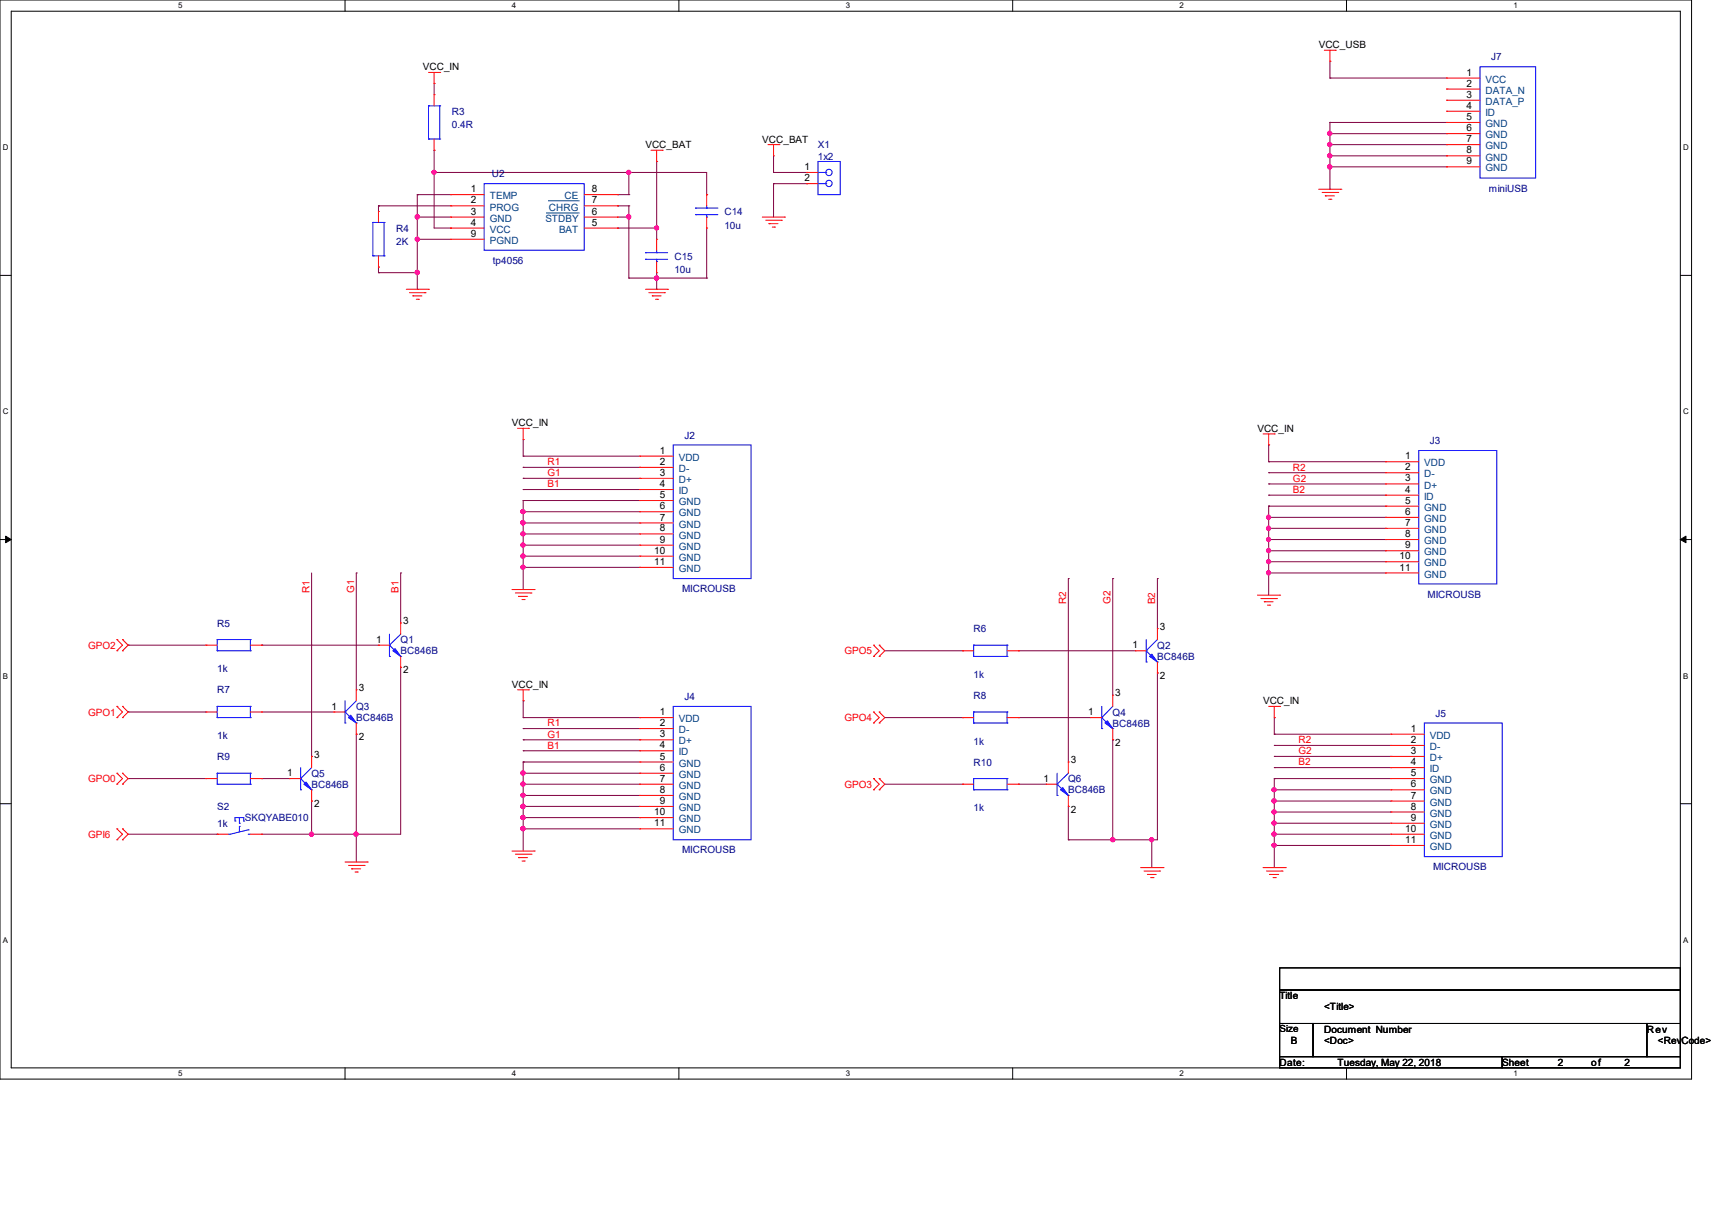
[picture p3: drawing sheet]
<svg xmlns="http://www.w3.org/2000/svg" width="297mm" height="210mm" viewBox="0 0 297 210" stroke-linecap="round" stroke-linejoin="round" font-family="sans-serif">
<path d="M0 0h293.5v187.3h-293.5zM1.9 1.9h289.6v183.4h-289.6z" fill="none" stroke="#000" stroke-width=".17"/>
<g fill="#fff">
<path d="M30.9 .2h.8v1.5h-.8z"/>
<path d="M30.9 185.5h.8v1.6h-.8z"/>
</g>
<path d="M59.9 0v1.9M59.9 185.3v2" fill="none" stroke="#000" stroke-width=".17"/>
<g fill="#fff">
<path d="M88.8 .2h.8v1.5h-.8z"/>
<path d="M88.8 185.5h.8v1.6h-.8z"/>
</g>
<path d="M117.8 0v1.9M117.8 185.3v2" fill="none" stroke="#000" stroke-width=".17"/>
<g fill="#fff">
<path d="M146.7 .2h.8v1.5h-.8z"/>
<path d="M146.7 185.5h.8v1.6h-.8z"/>
</g>
<path d="M175.7 0v1.9M175.7 185.3v2" fill="none" stroke="#000" stroke-width=".17"/>
<g fill="#fff">
<path d="M204.6 .2h.8v1.5h-.8z"/>
<path d="M204.6 185.5h.8v1.6h-.8z"/>
</g>
<path d="M233.6 0v1.9M233.6 185.3v2" fill="none" stroke="#000" stroke-width=".17"/>
<g fill="#fff">
<path d="M262.6 .2h.7v1.5h-.7z"/>
<path d="M262.6 185.5h.7v1.6h-.7z"/>
<path d="M.5 24.8h1v1.6h-1z"/>
<path d="M292 24.8h1v1.6h-1z"/>
<path d="M.5 70.7h1v1.5h-1z"/>
<path d="M292 70.7h1v1.5h-1z"/>
</g>
<path d="M0 47.8h1.9M291.5 47.8h2" fill="none" stroke="#000" stroke-width=".17"/>
<g fill="#fff">
<path d="M.5 116.5h.9v1.6h-.9z"/>
<path d="M292 116.5h.9v1.6h-.9z"/>
</g>
<path d="M0 93.6h1.9M291.5 93.6h2" fill="none" stroke="#000" stroke-width=".17"/>
<path d="M1 93l.9 .6-.9 .6zM291.5 93.6l1-.6v1.2z" fill="#000" stroke="#000" stroke-width=".17"/>
<g fill="#fff">
<path d="M.5 162.4h.9v1.5h-.9z"/>
<path d="M292 162.4h.9v1.5h-.9z"/>
</g>
<path d="M0 139.5h1.9M291.5 139.5h2M222 168h69.5v3.8h-69.5zM222 171.8h69.5v5.8h-69.5zM222 177.6h5.8v5.8h-5.8zM227.8 177.6h57.9v5.8h-57.9zM285.7 177.6h5.8v5.8h-5.8zM222 183.4h38.6v1.9h-38.6zM260.6 183.4h30.9v1.9h-30.9z" fill="none" stroke="#000" stroke-width=".17"/>
<g fill="none" stroke="#800040" stroke-width=".17">
<path d="M75.3 14.5h.1M75.3 14.5v1.9M230.7 13.5h.1M230.7 10.6h.1M230.7 10.6v2.9M230.7 13.5h20.3M65.7 35.7h.1M65.7 35.7h12.5M65.7 35.7v1M72.4 37.7h.1M72.4 33.8h.1M72.4 33.8v16.4"/>
<path d="M72.4 37.7h5.8M72.4 33.8h5.8M75.3 26.1h.1M75.3 29.9h.1M75.3 26.1v13.5h2.9M75.3 29.9h47.3v3.9M78.2 39.6h.1M107.1 39.6h.1M107.1 35.7h.1M107.1 33.8h.1M107.1 39.6h6.8M107.1 37.7h2"/>
<path d="M107.1 33.8h2M107.1 35.7h2M109.1 33.8h.1M109.1 37.7h.1M109.1 35.7h.1M109.1 29.9h.1M109.1 29.9v3.9M109.1 35.7v12.6M113.9 28h.1M113.9 39.6h.1M113.9 28v13.5M122.6 33.8h.1"/>
<path d="M122.6 39.6v8.7M134.2 29.9h.1M134.2 31.9h.1M134.2 29.9h5.8M134.2 27.1v2.8M134.2 31.9v5.8M134.2 31.9h5.8M140 29.9h.1M140 31.9h.1M230.7 21.3h.1M230.7 32.9h.1M230.7 29h.1"/>
<path d="M230.7 25.1h.1M230.7 23.2h.1M230.7 27.1h.1M230.7 21.3v11.6M230.7 21.3h20.3M230.7 29h20.3M230.7 25.1h20.3M230.7 23.2h20.3M230.7 27.1h20.3M65.7 47.3h.1M65.7 46.4h.1M65.7 46.4v.9"/>
<path d="M65.7 47.3h6.7M72.4 41.5h.1M72.4 50.2h.1M72.4 47.3h.1M72.4 41.5h5.8M109.1 48.3h.1M109.1 48.3h13.5M113.9 48.3h.1M113.9 50.2h.1M113.9 47.3v2.9M122.6 48.3h.1M90.8 79.2h.1"/>
<path d="M90.8 76.3h.1M90.8 76.3v2.9M90.8 79.2h20.2M220.1 77.2h.1M220.1 77.2v2.9M54.1 99.4v31.9M61.8 99.4h.1M61.8 99.4v20.3M69.5 99.4h.1M69.5 99.4v8.7M90.8 86.9h.1M90.8 98.5h.1"/>
<path d="M90.8 94.6h.1M90.8 90.8h.1M90.8 88.8h.1M90.8 96.5h.1M90.8 92.7h.1M90.8 81.1h.1M90.8 83h.1M90.8 85h.1M90.8 86.9v15.4M90.8 86.9h20.2M90.8 98.5h20.2M90.8 94.6h20.2"/>
<path d="M90.8 90.8h20.2M90.8 88.8h20.2M90.8 96.5h20.2M90.8 92.7h20.2M90.8 81.1h20.2M90.8 83h20.2M90.8 85h20.2M220.1 87.8h.1M220.1 99.4h.1M220.1 95.6h.1M220.1 91.7h.1M220.1 89.8h.1"/>
<path d="M220.1 97.5h.1M220.1 93.6h.1M220.1 80.1h.1M220.1 85.9h.1M220.1 82h.1M220.1 84h.1M220.1 87.8v15.5M220.1 87.8h20.3M220.1 99.4h20.3M220.1 95.6h20.3M220.1 91.7h20.3M220.1 89.8h20.3"/>
<path d="M220.1 97.5h20.3M220.1 93.6h20.3M220.1 80.1h20.3M220.1 85.9h20.3M220.1 82h20.3M220.1 84h20.3M22.2 112h.1M22.2 112h13.5M45.4 112h.1M45.4 112h20.3M69.5 115.8h.1M69.5 115.8v29h-24.1"/>
<path d="M153.5 112.9h13.5M167 112.9h.1M176.7 112.9h.1M176.7 112.9h20.2M185.3 100.4h.1M185.3 100.4v31.8M193 100.4h.1M193 100.4v20.2M200.8 116.8h.1M200.8 100.4h.1M200.8 100.4v8.7M200.8 116.8v29h-15.5"/>
<path d="M22.2 135.1h.1M22.2 123.6h.1M22.2 135.1h13.5M22.2 123.6h13.5M45.4 123.6h.1M45.4 135.1h.1M45.4 135.1h4.8M45.4 123.6h12.5M54.1 139h.1M54.1 131.3h.1M54.1 139v5.8M61.8 127.4h.1"/>
<path d="M61.8 127.4v22.2M90.8 132.2h.1M90.8 140h.1M90.8 136.1h.1M90.8 134.2h.1M90.8 138h.1M90.8 124.5h.1M90.8 121.6h.1M90.8 126.4h.1M90.8 128.4h.1M90.8 130.3h.1M90.8 121.6v2.9"/>
<path d="M90.8 132.2v15.5M90.8 132.2h20.2M90.8 140h20.2M90.8 136.1h20.2M90.8 134.2h20.2M90.8 138h20.2M90.8 124.5h20.2M90.8 126.4h20.2M90.8 128.4h20.2M90.8 130.3h20.2M153.5 136.1h13.5M153.5 124.5h13.5"/>
<path d="M167 136.1h.1M167 124.5h.1M176.7 124.5h.1M176.7 136.1h.1M176.7 136.1h4.8M176.7 124.5h12.5M185.3 140h.1M185.3 140v5.8M193 128.4h.1M193 128.4v17.4M221.1 135.1h.1M221.1 139h.1"/>
<path d="M221.1 137.1h.1M221.1 127.4h.1M221.1 124.5h.1M221.1 133.2h.1M221.1 129.4h.1M221.1 131.3h.1M221.1 124.5v2.9M221.1 135.1v15.5M221.1 135.1h20.2M221.1 139h20.2M221.1 137.1h20.2M221.1 127.4h20.2"/>
<path d="M221.1 133.2h20.2M221.1 129.4h20.2M221.1 131.3h20.2M22.2 144.8h15.5M37.7 144.8h.1M54.1 144.8h.1M61.8 144.8h.1M90.8 143.8h.1M90.8 141.9h.1M90.8 143.8h20.2M90.8 141.9h20.2M185.3 145.8h.1"/>
<path d="M193 145.8h.1M199.8 145.8h.1M199.8 145.8v4.8M221.1 146.7h.1M221.1 142.9h.1M221.1 144.8h.1M221.1 140.9h.1M221.1 146.7h20.2M221.1 142.9h20.2M221.1 144.8h20.2M221.1 140.9h20.2"/>
</g>
<g fill="#f0f" stroke="#f0f" stroke-width=".17">
<circle cx="72.4" cy="37.6" r=".38"/>
<circle cx="113.9" cy="39.6" r=".36"/>
<circle cx="90.7" cy="88.8" r=".37"/>
<circle cx="90.7" cy="96.5" r=".38"/>
<circle cx="90.7" cy="94.6" r=".37"/>
<circle cx="90.7" cy="90.7" r=".38"/>
<circle cx="90.7" cy="98.4" r=".37"/>
<circle cx="90.7" cy="92.6" r=".37"/>
<circle cx="220.1" cy="99.4" r=".36"/>
<circle cx="220.1" cy="91.7" r=".37"/>
<circle cx="220.1" cy="89.8" r=".36"/>
<circle cx="220.1" cy="97.5" r=".36"/>
<circle cx="220.1" cy="95.5" r=".37"/>
<circle cx="220.1" cy="93.6" r=".36"/>
<circle cx="230.7" cy="23.2" r=".38"/>
<circle cx="230.7" cy="27" r=".37"/>
<circle cx="230.7" cy="25.1" r=".37"/>
<circle cx="230.7" cy="29" r=".38"/>
<circle cx="221" cy="146.7" r=".37"/>
<circle cx="221" cy="142.9" r=".37"/>
<circle cx="221" cy="139" r=".38"/>
<circle cx="221" cy="137.1" r=".37"/>
<circle cx="221" cy="144.8" r=".38"/>
<circle cx="221" cy="140.9" r=".37"/>
<circle cx="90.7" cy="138" r=".37"/>
<circle cx="90.7" cy="136.1" r=".37"/>
<circle cx="90.7" cy="134.2" r=".38"/>
<circle cx="90.7" cy="143.8" r=".38"/>
<circle cx="90.7" cy="141.9" r=".37"/>
<circle cx="90.7" cy="140" r=".38"/>
<circle cx="61.8" cy="144.8" r=".38"/>
<circle cx="54" cy="144.8" r=".37"/>
<circle cx="193" cy="145.7" r=".37"/>
<circle cx="199.8" cy="145.7" r=".36"/>
<circle cx="75.3" cy="29.9" r=".36"/>
<circle cx="109.1" cy="37.6" r=".37"/>
<circle cx="113.9" cy="48.3" r=".37"/>
<circle cx="109.1" cy="29.9" r=".36"/>
<circle cx="72.4" cy="47.3" r=".38"/>
<circle cx="72.4" cy="41.5" r=".37"/>
</g>
<g fill="none" stroke="#f00" stroke-width=".17">
<path d="M74.3 12.6h2M75.3 14.5h.1M75.3 16.4h.1M75.3 12.6v1.9M75.3 16.4v2M76.3 12.6h.1M229.7 8.7h1.9M230.7 10.6h.1M230.7 8.7v1.9M231.6 8.7h.1M251 13.5h.1M251 15.5h.1"/>
<path d="M251 17.4h.1M251 19.3h.1M251 13.5h5.8M251 15.5h5.8M251 17.4h5.8M251 19.3h5.8M65.7 36.7h.1M65.7 36.7v1.9M75.3 26.1h.1M75.3 24.1v2M78.2 33.8h.1M78.2 35.7h.1"/>
<path d="M78.2 37.7h.1M78.2 39.6h.1M78.2 37.7h5.8M78.2 33.8h5.8M78.2 35.7h5.8M78.2 39.6h5.8M101.3 37.7h5.8M101.3 33.8h5.8M101.3 35.7h5.8M101.3 39.6h5.8M107.1 39.6h.1M107.1 37.7h.1"/>
<path d="M107.1 35.7h.1M107.1 33.8h.1M112.9 26.1h2M113.9 28h.1M113.9 26.1v1.9M114.9 26.1h.1M122.6 39.6h.1M122.6 33.8h.1M122.6 33.8v1.9M122.6 37.7v1.9M132.2 37.7h3.9M132.8 38.2h2.8"/>
<path d="M133.2 25.1h1.9M133.4 38.8h.1M133.4 38.8h1.6M134 39.4h.4M134.2 27.1h.1M134.2 25.1v2M134.4 39.4h.1M135.1 25.1h.1M135.6 38.2h.1M136.1 37.7h.1M140 29.9h.1M140 31.9h.1"/>
<path d="M140 29.9h1.9M140 31.9h1.9M228.8 32.9h3.8M229.4 33.4h2.7M229.9 34h.1M229.9 34h1.6M230.5 34.6h.4M230.9 34.6h.1M232.1 33.4h.1M232.6 32.9h.1M251 21.3h.1M251 23.2h.1"/>
<path d="M251 25.1h.1M251 27.1h.1M251 29h.1M251 25.1h5.8M251 21.3h5.8M251 23.2h5.8M251 27.1h5.8M251 29h5.8M65.7 46.4h.1M65.7 44.4v2M70.5 50.2h3.8M71 50.8h2.7"/>
<path d="M71.6 51.4h.1M71.6 51.4h1.6M72.2 51.9h.4M72.6 51.9h.1M73.7 50.8h.1M74.3 50.2h.1M78.2 41.5h.1M78.2 41.5h5.8M112 50.2h3.8M112.6 50.8h2.7M113.2 51.4h.1M113.2 51.4h1.5"/>
<path d="M113.7 51.9h.4M113.9 47.3h.1M113.9 41.5h.1M113.9 41.5v1.9M113.9 45.4v1.9M114.1 51.9h.1M115.3 50.8h.1M115.8 50.2h.1M89.8 74.3h1.9M90.8 76.3h.1M90.8 74.3v2M91.7 74.3h.1"/>
<path d="M111 79.2h.1M111 79.2h5.8M219.1 75.3h2M220.1 77.2h.1M220.1 75.3v1.9M221.1 75.3h.1M111 81.1h.1M111 83h.1M111 85h.1M111 86.9h.1M111 88.8h.1M111 90.8h.1"/>
<path d="M111 92.7h.1M111 94.6h.1M111 96.5h.1M111 98.5h.1M111 81.1h5.8M111 83h5.8M111 85h5.8M111 86.9h5.8M111 88.8h5.8M111 90.8h5.8M111 92.7h5.8M111 94.6h5.8"/>
<path d="M111 96.5h5.8M111 98.5h5.8M240.4 80.1h.1M240.4 82h.1M240.4 84h.1M240.4 85.9h.1M240.4 87.8h.1M240.4 89.8h.1M240.4 91.7h.1M240.4 93.6h.1M240.4 95.6h.1M240.4 97.5h.1"/>
<path d="M240.4 99.4h.1M240.4 80.1h5.7M240.4 82h5.7M240.4 84h5.7M240.4 85.9h5.7M240.4 87.8h5.7M240.4 89.8h5.7M240.4 91.7h5.7M240.4 93.6h5.7M240.4 95.6h5.7M240.4 97.5h5.7M240.4 99.4h5.7"/>
<path d="M20.3 112.9h.1M20.3 111h.1M20.3 111l1 1-1 .9M21.3 111h.1M21.3 112.9h.1M21.3 111l.9 1-.9 .9M35.7 112h.1M35.7 112h2M43.4 112h2M45.4 112h.1M61.8 119.7h.1M61.8 119.7v1.9"/>
<path d="M65.7 112h.1M65.7 112h1.9M69.5 108.1h.1M69.5 115.8h.1M69.5 108.1v2M69.5 113.9v1.9M88.8 102.3h3.9M89.4 102.9h2.7M89.8 119.7h1.9M90 103.5h.1M90 103.5h1.5M90.6 104.1h.3"/>
<path d="M90.8 119.7v1.9M90.9 104.1h.1M91.7 119.7h.1M92.1 102.9h.1M92.7 102.3h.1M151.6 113.9h.1M151.6 112h.1M151.6 112l.9 .9-.9 1M152.5 112h.1M152.5 113.9h.1M152.5 112l1 .9-1 1M167 112.9h.1"/>
<path d="M167 112.9h1.9M174.7 112.9h2M176.7 112.9h.1M196.9 112.9h.1M196.9 112.9h1.9M200.8 109.1h.1M200.8 116.8h.1M200.8 109.1v1.9M200.8 114.9v1.9M218.1 103.3h3.9M218.7 103.9h2.7M219.3 104.4h.1"/>
<path d="M219.3 104.4h1.6M219.9 105h.4M220.3 105h.1M221.4 103.9h.1M222 103.3h.1M20.3 136.1h.1M20.3 134.2h.1M20.3 124.5h.1M20.3 122.6h.1M20.3 134.2l1 .9-1 1M20.3 122.6l1 1-1 .9M21.3 134.2h.1"/>
<path d="M21.3 136.1h.1M21.3 122.6h.1M21.3 124.5h.1M21.3 134.2l.9 .9-.9 1M21.3 122.6l.9 1-.9 .9M35.7 135.1h.1M35.7 123.6h.1M35.7 135.1h2M35.7 123.6h2M43.4 135.1h2M43.4 123.6h2M45.4 135.1h.1"/>
<path d="M45.4 123.6h.1M50.2 135.1h.1M50.2 135.1h2M54.1 131.3h.1M54.1 139h.1M54.1 131.3v1.9M54.1 137.1v1.9M57.9 123.6h.1M57.9 123.6h2M61.8 127.4h.1M61.8 125.5v1.9M90.8 121.6h.1"/>
<path d="M111 124.5h.1M111 126.4h.1M111 128.4h.1M111 130.3h.1M111 132.2h.1M111 134.2h.1M111 136.1h.1M111 138h.1M111 140h.1M111 124.5h5.8M111 136.1h5.8M111 126.4h5.8"/>
<path d="M111 128.4h5.8M111 130.3h5.8M111 132.2h5.8M111 134.2h5.8M111 138h5.8M111 140h5.8M151.6 137.1h.1M151.6 135.1h.1M151.6 125.5h.1M151.6 123.6h.1M151.6 135.1l.9 1-.9 1M151.6 123.6l.9 .9-.9 1"/>
<path d="M152.5 135.1h.1M152.5 137.1h.1M152.5 123.6h.1M152.5 125.5h.1M152.5 135.1l1 1-1 1M152.5 123.6l1 .9-1 1M167 124.5h.1M167 136.1h.1M167 124.5h1.9M167 136.1h1.9M174.7 124.5h2M174.7 136.1h2"/>
<path d="M176.7 124.5h.1M176.7 136.1h.1M181.5 136.1h.1M181.5 136.1h1.9M185.3 132.2h.1M185.3 140h.1M185.3 132.2v2M185.3 138v2M189.2 124.5h.1M189.2 124.5h1.9M193 120.6h.1M193 128.4h.1"/>
<path d="M193 120.6v2M193 126.4v2M220.1 122.6h1.9M221.1 124.5h.1M221.1 122.6v1.9M222 122.6h.1M241.3 127.4h.1M241.3 129.4h.1M241.3 131.3h.1M241.3 133.2h.1M241.3 135.1h.1M241.3 137.1h.1"/>
<path d="M241.3 139h.1M241.3 135.1h5.8M241.3 127.4h5.8M241.3 129.4h5.8M241.3 131.3h5.8M241.3 133.2h5.8M241.3 137.1h5.8M241.3 139h5.8M20.3 145.8h.1M20.3 143.8h.1M20.3 143.8l1 1-1 1M21.3 143.8h.1"/>
<path d="M21.3 145.8h.1M21.3 143.8l.9 1-.9 1M37.7 144.8h.1M37.7 144.8h1.9M43.4 144.8h2M45.4 144.8h.1M59.9 149.6h3.8M60.5 150.2h2.7M61 150.8h.1M61 150.8h1.6M61.6 151.3h.4M62 151.3h.1"/>
<path d="M63.2 150.2h.1M63.7 149.6h.1M88.8 147.7h3.9M89.4 148.3h2.7M90 148.8h.1M90 148.8h1.5M90.6 149.4h.3M90.9 149.4h.1M92.1 148.3h.1M92.7 147.7h.1M111 141.9h.1M111 143.8h.1"/>
<path d="M111 141.9h5.8M111 143.8h5.8M197.9 150.6h3.9M198.5 151.2h2.7M199.1 151.8h.1M199.1 151.8h1.5M199.6 152.3h.4M200 152.3h.1M201.2 151.2h.1M201.8 150.6h.1M219.1 150.6h3.9M219.7 151.2h2.7"/>
<path d="M220.3 151.8h.1M220.3 151.8h1.5M220.9 152.3h.3M221.2 152.3h.1M222.4 151.2h.1M223 150.6h.1M241.3 140.9h.1M241.3 142.9h.1M241.3 144.8h.1M241.3 146.7h.1M241.3 144.8h5.8M241.3 140.9h5.8"/>
<path d="M241.3 142.9h5.8M241.3 146.7h5.8"/>
</g>
<g fill="none" stroke="#00f" stroke-width=".17">
<path d="M74.3 18.4h.1M74.3 18.4v5.7M74.3 18.4h2M76.3 18.4h.1M76.3 18.4v5.7M256.8 11.6h9.6v19.3h-9.6zM64.7 38.6h.1M64.7 38.6h1.9M64.7 38.6v5.8M66.6 38.6h.1M66.6 38.6v5.8M74.3 24.1h.1"/>
<path d="M74.3 24.1h2M76.3 24.1h.1M84 31.9h17.3v11.5h-17.3zM120.6 37.3h.1M120.6 36.1h.1M120.6 37.3h3.9M120.6 36.1h3.9M122.6 36.1h.1M122.6 37.7h.1M122.6 35.7v.4M122.6 37.3v.4M141.9 28h3.9v5.8h-3.9z"/>
<path d="M141.9 31.9h1.4M141.9 29.9h1.4M143.3 31.9h.1M143.3 29.9h.1M64.7 44.4h.1M64.7 44.4h1.9M66.6 44.4h.1M112 45h.1M112 43.9h.1M112 45h3.8M112 43.9h3.8M113.9 43.9h.1"/>
<path d="M113.9 45.4h.1M113.9 43.4v.5M113.9 45v.4M116.8 77.2h13.5v23.2h-13.5zM246.1 78.2h13.6v23.1h-13.6zM37.7 111h.1M37.7 112.9h.1M37.7 111v1.9M37.7 111h5.7M37.7 112.9h5.7M43.4 111h.1M43.4 112.9h.1"/>
<path d="M43.4 111v1.9M67.6 112h.1M67.6 113.9h.1M67.6 112l1.9 1.9M67.6 110.1v3.8M69.5 113.9h.1M69.5 110.1l-1.9 1.9M168.9 112h.1M168.9 113.9h.1M168.9 112v1.9M168.9 112h5.8M168.9 113.9h5.8"/>
<path d="M174.7 112h.1M174.7 113.9h.1M174.7 112v1.9M198.8 112.9h.1M198.8 114.9h.1M198.8 112.9l2 2M198.8 111v3.9M200.8 114.9h.1M200.8 111l-2 1.9M37.7 134.2h.1M37.7 136.1h.1M37.7 122.6h.1"/>
<path d="M37.7 124.5h.1M37.7 122.6v1.9M37.7 134.2v1.9M37.7 134.2h5.7M37.7 136.1h5.7M37.7 122.6h5.7M37.7 124.5h5.7M43.4 134.2h.1M43.4 136.1h.1M43.4 122.6h.1M43.4 124.5h.1M43.4 122.6v1.9"/>
<path d="M43.4 134.2v1.9M52.2 135.1h.1M52.2 137.1h.1M52.2 135.1l1.9 2M52.2 133.2v3.9M54.1 137.1h.1M54.1 133.2l-1.9 1.9M59.9 123.6h.1M59.9 125.5h.1M59.9 123.6l1.9 1.9M59.9 121.6v3.9M61.8 125.5h.1"/>
<path d="M61.8 121.6l-1.9 2M116.8 122.6h13.5v23.2h-13.5zM168.9 123.6h.1M168.9 125.5h.1M168.9 135.1h.1M168.9 137.1h.1M168.9 123.6v1.9M168.9 135.1v2M168.9 123.6h5.8M168.9 125.5h5.8M168.9 135.1h5.8M168.9 137.1h5.8"/>
<path d="M174.7 123.6h.1M174.7 125.5h.1M174.7 135.1h.1M174.7 137.1h.1M174.7 123.6v1.9M174.7 135.1v2M183.4 136.1h.1M183.4 138h.1M183.4 136.1l1.9 1.9M183.4 134.2v3.8M185.3 138h.1M185.3 134.2l-1.9 1.9"/>
<path d="M191.1 124.5h.1M191.1 126.4h.1M191.1 124.5l1.9 1.9M191.1 122.6v3.8M193 126.4h.1M193 122.6l-1.9 1.9M247.1 125.5h13.5v23.2h-13.5zM40.8 142.5v-.6h1.5v.6M40.8 142.5h.1M41.5 143.4h.1M41.5 142.9h.1M41.5 141.9v1"/>
<path d="M41.5 143.4v1M42.3 142.5h.1M43.1 144l-3.5 .8M43.1 144.8h.3M43.1 144h.1"/>
<circle cx="143.8" cy="31.8" r=".55"/>
<circle cx="143.8" cy="29.9" r=".55"/>
</g>
<g fill="#00f" stroke="#00f" stroke-width=".17">
<path d="M199.6 113.7l.2-.2 1 1.4-1.4-1z" fill-rule="evenodd"/>
<path d="M191.7 125.5l.4-.4 .9 1.3z" fill-rule="evenodd"/>
<path d="M184 137.1l.4-.4 .9 1.3z" fill-rule="evenodd"/>
<path d="M68.2 112.9l.3-.3 1 1.3z" fill-rule="evenodd"/>
<path d="M60.8 124.1l1 1.4-1.3-1z" fill-rule="evenodd"/>
<path d="M52.7 136.1l.4-.4 1 1.4z" fill-rule="evenodd"/>
</g>
<path d="M94.7 37h5.7M95.1 34.8h5.3M100.4 37h.1M100.4 34.8h.1" fill="none" stroke="#004080" stroke-width=".17"/>
<g font-size="1.7">
<text x="228.8" y="8.4">VCC_USB</text>
<text x="73.4" y="12.2">VCC_IN</text>
<text x="254.4" y="13.1">1</text>
<text x="254.4" y="15">2</text>
<text x="254.4" y="17">3</text>
<text x="254.4" y="18.9">4</text>
<text x="254.4" y="20.8">5</text>
<text x="254.4" y="22.8">6</text>
<text x="112" y="25.7">VCC_BAT</text>
<text x="132.2" y="24.8">VCC_BAT</text>
<text x="139.6" y="29.5">1</text>
<text x="254.4" y="24.7">7</text>
<text x="254.4" y="26.6">8</text>
<text x="254.4" y="28.5">9</text>
<text x="81.7" y="33.4">1</text>
<text x="81.7" y="35.3">2</text>
<text x="102.7" y="35.3">7</text>
<text x="102.7" y="33.4">8</text>
<text x="139.6" y="31.5">2</text>
<text x="81.7" y="37.3">3</text>
<text x="81.7" y="39.2">4</text>
<text x="81.7" y="41.1">9</text>
<text x="102.7" y="39.2">5</text>
<text x="102.7" y="37.3">6</text>
<text x="88.8" y="74">VCC_IN</text>
<text x="218.1" y="75">VCC_IN</text>
<text x="114.5" y="78.7">1</text>
<text x="114.5" y="80.7">2</text>
<text x="114.5" y="82.6">3</text>
<text x="243.8" y="79.7">1</text>
<text x="243.8" y="81.6">2</text>
<text x="243.8" y="83.6">3</text>
<text x="114.5" y="84.5">4</text>
<text x="114.5" y="86.4">5</text>
<text x="114.5" y="88.4">6</text>
<text x="243.8" y="85.5">4</text>
<text x="243.8" y="87.4">5</text>
<text x="243.8" y="89.4">6</text>
<text x="114.5" y="90.3">7</text>
<text x="114.5" y="92.2">8</text>
<text x="114.5" y="94.2">9</text>
<text x="243.8" y="91.3">7</text>
<text x="243.8" y="93.2">8</text>
<text x="243.8" y="95.2">9</text>
<text x="113.5" y="96.1">10</text>
<text x="113.5" y="98">11</text>
<text x="242.8" y="97.1">10</text>
<text x="242.8" y="99">11</text>
<text x="65.2" y="111.5">1</text>
<text x="69.9" y="108.3">3</text>
<text x="196.5" y="112.5">1</text>
<text x="201.2" y="109.3">3</text>
<text x="62.2" y="119.9">3</text>
<text x="69.9" y="116.9">2</text>
<text x="88.8" y="119.4">VCC_IN</text>
<text x="201.2" y="117.9">2</text>
<text x="57.5" y="123.1">1</text>
<text x="114.5" y="124.1">1</text>
<text x="188.8" y="124.1">1</text>
<text x="193.4" y="120.9">3</text>
<text x="219.1" y="122.3">VCC_IN</text>
<text x="54.5" y="131.5">3</text>
<text x="62.2" y="128.4">2</text>
<text x="114.5" y="126">2</text>
<text x="114.5" y="128">3</text>
<text x="114.5" y="129.9">4</text>
<text x="114.5" y="131.8">5</text>
<text x="193.4" y="129.4">2</text>
<text x="244.7" y="127">1</text>
<text x="244.7" y="128.9">2</text>
<text x="244.7" y="130.9">3</text>
<text x="49.8" y="134.7">1</text>
<text x="114.5" y="133.8">6</text>
<text x="114.5" y="135.7">7</text>
<text x="114.5" y="137.6">8</text>
<text x="181" y="135.7">1</text>
<text x="185.7" y="132.5">3</text>
<text x="244.7" y="132.8">4</text>
<text x="244.7" y="134.7">5</text>
<text x="244.7" y="136.7">6</text>
<text x="54.5" y="140">2</text>
<text x="113.5" y="141.5">10</text>
<text x="113.5" y="143.4">11</text>
<text x="114.5" y="139.5">9</text>
<text x="185.7" y="141">2</text>
<text x="244.7" y="138.6">7</text>
<text x="244.7" y="140.5">8</text>
<text x="244.7" y="142.5">9</text>
<text x="243.8" y="144.4">10</text>
<text x="243.8" y="146.3">11</text>
<text x="222" y="173.4">Title</text>
<text x="222" y="179.2">Size</text>
<text x="229.7" y="175.3">&lt;Title&gt;</text>
<text x="229.7" y="179.2">Document Number</text>
<text x="285.7" y="179.2">Rev</text>
<text x="222" y="185">Date:</text>
<text x="223.9" y="181.1">B</text>
<text x="229.7" y="181.1">&lt;Doc&gt;</text>
<text x="232.1" y="185">Tuesday, May 22, 2018</text>
<text x="260.6" y="185">Sheet</text>
<text x="270.2" y="185">2</text>
<text x="276.1" y="185">of</text>
<text x="281.8" y="185">2</text>
<text x="287.6" y="181.1">&lt;RevCode&gt;</text>
</g>
<g font-size="1.7" fill="#000080">
<text x="258.7" y="10.5">J7</text>
<text x="78.4" y="20">R3</text>
<text x="78.4" y="22.3">0.4R</text>
<text x="141.9" y="25.7">X1</text>
<text x="141.9" y="27.7">1x2</text>
<text x="85.3" y="30.8">U2</text>
<text x="258.3" y="33.3">miniUSB</text>
<text x="68.7" y="40.2">R4</text>
<text x="125.7" y="37.3">C14</text>
<text x="125.7" y="39.7">10u</text>
<text x="68.7" y="42.5">2K</text>
<text x="85.5" y="45.8">tp4056</text>
<text x="117" y="45">C15</text>
<text x="117" y="47.4">10u</text>
<text x="118.7" y="76.2">J2</text>
<text x="248.1" y="77.1">J3</text>
<text x="118.4" y="102.8">MICROUSB</text>
<text x="247.7" y="103.8">MICROUSB</text>
<text x="37.7" y="108.8">R5</text>
<text x="69.5" y="111.7">Q1</text>
<text x="69.5" y="113.6">BC846B</text>
<text x="168.9" y="109.7">R6</text>
<text x="200.8" y="112.6">Q2</text>
<text x="37.7" y="116.7">1k</text>
<text x="168.9" y="117.6">1k</text>
<text x="200.8" y="114.6">BC846B</text>
<text x="37.7" y="120.4">R7</text>
<text x="61.8" y="123.2">Q3</text>
<text x="61.8" y="125.2">BC846B</text>
<text x="118.7" y="121.5">J4</text>
<text x="168.9" y="121.3">R8</text>
<text x="193" y="124.2">Q4</text>
<text x="249" y="124.4">J5</text>
<text x="37.7" y="131.9">R9</text>
<text x="37.7" y="128.3">1k</text>
<text x="168.9" y="129.2">1k</text>
<text x="193" y="126.2">BC846B</text>
<text x="54.1" y="134.8">Q5</text>
<text x="54.1" y="136.7">BC846B</text>
<text x="168.9" y="132.9">R10</text>
<text x="185.3" y="135.8">Q6</text>
<text x="185.3" y="137.7">BC846B</text>
<text x="37.7" y="143.5">1k</text>
<text x="37.7" y="140.6">S2</text>
<text x="42.5" y="142.5">SKQYABE010</text>
<text x="168.9" y="140.8">1k</text>
<text x="118.4" y="148.1">MICROUSB</text>
<text x="248.6" y="151">MICROUSB</text>
</g>
<g font-size="1.7" fill="#004080">
<text x="257.7" y="14.4">VCC</text>
<text x="257.7" y="16.3">DATA_N</text>
<text x="257.7" y="18.2">DATA_P</text>
<text x="257.7" y="20.1">ID</text>
<text x="257.7" y="22.1">GND</text>
<text x="257.7" y="24">GND</text>
<text x="257.7" y="25.9">GND</text>
<text x="257.7" y="27.9">GND</text>
<text x="257.7" y="29.8">GND</text>
<text x="85" y="34.6">TEMP</text>
<text x="97.9" y="34.6">CE</text>
<text x="85" y="36.5">PROG</text>
<text x="85" y="38.5">GND</text>
<text x="85" y="40.4">VCC</text>
<text x="94.6" y="38.5">STDBY</text>
<text x="95.2" y="36.5">CHRG</text>
<text x="97" y="40.4">BAT</text>
<text x="85" y="42.3">PGND</text>
<text x="117.8" y="80">VDD</text>
<text x="117.8" y="81.9">D-</text>
<text x="117.8" y="83.8">D+</text>
<text x="247.1" y="80.9">VDD</text>
<text x="247.1" y="82.8">D-</text>
<text x="117.8" y="85.8">ID</text>
<text x="117.8" y="87.7">GND</text>
<text x="117.8" y="89.6">GND</text>
<text x="247.1" y="84.8">D+</text>
<text x="247.1" y="86.7">ID</text>
<text x="247.1" y="88.6">GND</text>
<text x="117.8" y="91.6">GND</text>
<text x="117.8" y="93.5">GND</text>
<text x="117.8" y="95.4">GND</text>
<text x="247.1" y="90.6">GND</text>
<text x="247.1" y="92.5">GND</text>
<text x="247.1" y="94.4">GND</text>
<text x="117.8" y="97.3">GND</text>
<text x="117.8" y="99.3">GND</text>
<text x="247.1" y="96.4">GND</text>
<text x="247.1" y="98.3">GND</text>
<text x="247.1" y="100.2">GND</text>
<text x="117.8" y="125.3">VDD</text>
<text x="117.8" y="127.3">D-</text>
<text x="117.8" y="129.2">D+</text>
<text x="117.8" y="131.1">ID</text>
<text x="248.1" y="128.2">VDD</text>
<text x="248.1" y="130.2">D-</text>
<text x="117.8" y="133.1">GND</text>
<text x="117.8" y="135">GND</text>
<text x="117.8" y="136.9">GND</text>
<text x="248.1" y="132.1">D+</text>
<text x="248.1" y="134">ID</text>
<text x="248.1" y="135.9">GND</text>
<text x="248.1" y="137.9">GND</text>
<text x="117.8" y="138.9">GND</text>
<text x="117.8" y="140.8">GND</text>
<text x="117.8" y="142.7">GND</text>
<text x="248.1" y="139.8">GND</text>
<text x="248.1" y="141.7">GND</text>
<text x="248.1" y="143.7">GND</text>
<text x="117.8" y="144.7">GND</text>
<text x="248.1" y="145.6">GND</text>
<text x="248.1" y="147.5">GND</text>
</g>
<g font-size="1.7" fill="#f00">
<text x="95" y="80.7">R1</text>
<text x="95" y="82.6">G1</text>
<text x="224.3" y="81.7">R2</text>
<text x="224.3" y="83.6">G2</text>
<text x="95" y="84.6">B1</text>
<text x="224.3" y="85.6">B2</text>
<text x="53.7" y="102.9" transform="rotate(-90 53.7 102.9)">R1</text>
<text x="61.4" y="102.9" transform="rotate(-90 61.4 102.9)">G1</text>
<text x="69.1" y="102.9" transform="rotate(-90 69.1 102.9)">B1</text>
<text x="184.9" y="104.9" transform="rotate(-90 184.9 104.9)">R2</text>
<text x="192.6" y="104.9" transform="rotate(-90 192.6 104.9)">G2</text>
<text x="200.4" y="104.9" transform="rotate(-90 200.4 104.9)">B2</text>
<text x="15.3" y="112.6">GPO2</text>
<text x="146.5" y="113.6">GPO5</text>
<text x="15.3" y="124.2">GPO1</text>
<text x="146.5" y="125.2">GPO4</text>
<text x="95" y="126.1">R1</text>
<text x="95" y="128">G1</text>
<text x="95" y="129.9">B1</text>
<text x="225.3" y="129">R2</text>
<text x="225.3" y="130.9">G2</text>
<text x="15.3" y="135.8">GPO0</text>
<text x="146.5" y="136.7">GPO3</text>
<text x="225.3" y="132.8">B2</text>
<text x="15.3" y="145.5">GPI6</text>
</g>
<g font-size="1.4">
<text x="30.9" y="1.4">5</text>
<text x="88.8" y="1.4">4</text>
<text x="146.7" y="1.4">3</text>
<text x="204.6" y="1.4">2</text>
<text x="262.6" y="1.4">1</text>
<text x=".5" y="26.1">D</text>
<text x="292" y="26.1">D</text>
<text x=".5" y="71.9">C</text>
<text x="292" y="71.9">C</text>
<text x=".5" y="117.8">B</text>
<text x="292" y="117.8">B</text>
<text x=".5" y="163.6">A</text>
<text x="292" y="163.6">A</text>
<text x="30.9" y="186.8">5</text>
<text x="88.8" y="186.8">4</text>
<text x="146.7" y="186.8">3</text>
<text x="204.6" y="186.8">2</text>
<text x="262.6" y="186.8">1</text>
</g>
</svg>
